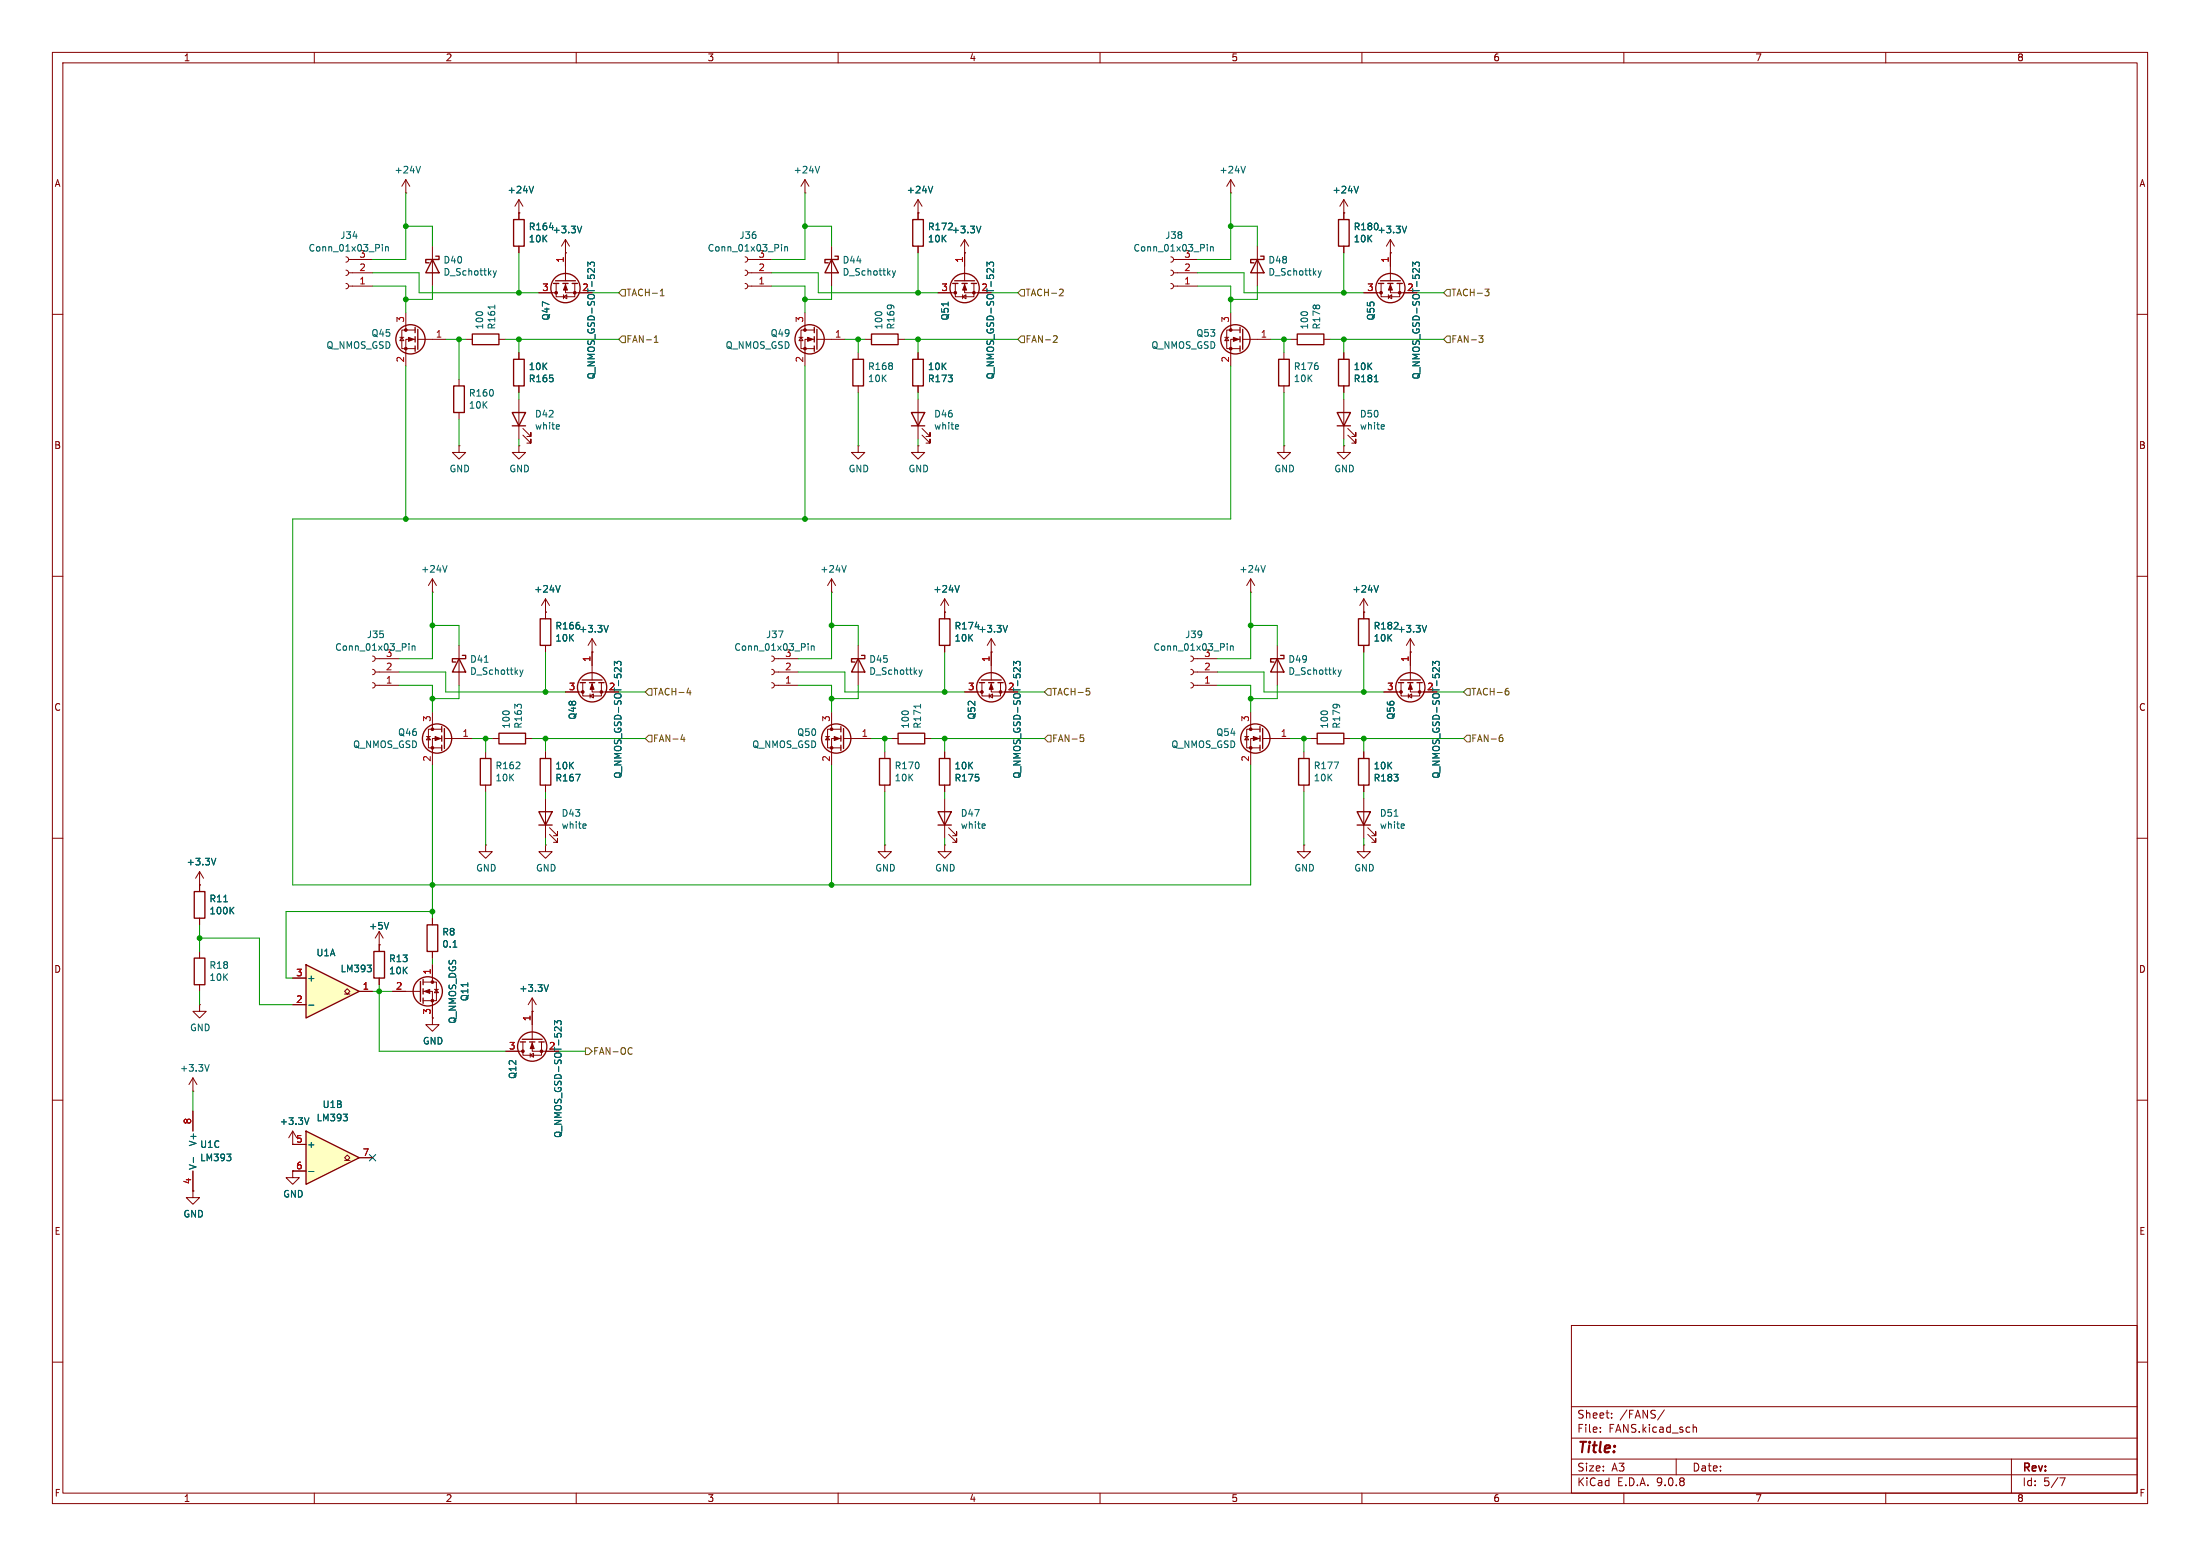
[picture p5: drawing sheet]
<svg xmlns="http://www.w3.org/2000/svg" width="420mm" height="297mm" viewBox="0 0 420 297" stroke-linecap="round" stroke-linejoin="round" font-family="sans-serif">
<g fill="none" stroke="#840000" stroke-width=".19">
<path d="M10 10h400v277h-400zM12 12h396v273h-396zM60 10v2M110 10v2M160 10v2M210 10v2M260 10v2M310 10v2M360 10v2M175.3 38.1v3.8M175.3 38.1l-.8 1.3M175.3 38.1l.7 1.3"/>
<path d="M256.5 38.1v3.8M256.5 38.1l-.7 1.3M256.5 38.1l.8 1.3M158.7 47v7.6M175.3 40.6h.1M175.3 47v1.3M179.1 55.9h3.3M182.4 54.1v2.5h3.5v-2.5M183.8 56.6l.6-.3v.7zM183.8 56.3v.7M184.1 54.1v1.8h5.1M184.1 48.3h.1"/>
<path d="M184.1 45.7v7.9M184.1 45.7l-.7 1.3M184.1 45.7l.8 1.3M256.5 40.6h.1M256.5 47v1.3M265.4 48.3h.1M265.4 45.7l-.7 1.3M265.4 45.7l.8 1.3M265.4 45.7v2.6M10 60h2M163.8 67.3v1.3M163.8 73.7v1.2"/>
<path d="M165.1 64.8h1.3M171.4 64.8h1.3M175.3 67.3v1.3M175.3 73.7v1.2M408 60h2M163.8 85.1v1.3h1.3l-1.3 1.2-1.2-1.2h1.2M163.8 85.1h.1M175.3 85.1v1.3h1.2l-1.2 1.2-1.3-1.2h1.3M175.3 85.1h.1M10 110h2M82.5 113h.1M82.5 110.5l-.7 1.3"/>
<path d="M82.5 110.5l.8 1.3M82.5 110.5v2.5M104.1 116.8h.1M104.1 114.3v3.8M104.1 114.3l-.7 1.3M104.1 114.3l.8 1.3M238.8 113h.1M238.8 110.5l-.8 1.3M238.8 110.5l.7 1.3M238.8 110.5v2.5M260.3 116.8h.1M260.3 114.3v3.8"/>
<path d="M260.3 114.3l-.7 1.3M260.3 114.3l.8 1.3M408 110h2M71.1 130.3l.4 .2 .1 .3-.1 .4-.4 .1M71.1 127.8l.4 .1 .1 .4-.1 .3-.4 .2M71.1 125.2l.4 .2 .1 .3-.1 .4-.4 .1M71.6 130.8h4.6M71.6 128.3h4.6M71.6 125.7h4.6M82.5 135.9v3.3M84.3 139.2h-2.5v3.5h2.5M87.6 123.2v7.6"/>
<path d="M104.1 123.2v1.3M113 124.5h.1M113 121.9l-.7 1.3M113 121.9l.8 1.3M113 121.9v2.6M147.3 130.3l.4 .2 .1 .3-.1 .4-.4 .1M147.3 127.8l.4 .1 .1 .4-.1 .3-.4 .2M147.3 125.2l.4 .2 .1 .3-.1 .4-.4 .1M147.8 130.8h4.6M147.8 128.3h4.6M147.8 125.7h4.6M158.7 135.9v3.3"/>
<path d="M160.5 139.2h-2.5v3.5h2.5M238.8 135.9v3.3M240.5 139.2h-2.5v3.5h2.5M243.8 123.2v7.6M260.3 123.2v1.3M264.2 132.1h3.3M267.5 130.3v2.5h3.5v-2.5M268.9 132.8l.6-.3v.7zM268.9 132.5v.7M269.2 130.3v1.8h5.1M269.2 124.5h.1M269.2 121.9v7.9"/>
<path d="M269.2 121.9l-.7 1.3M269.2 121.9l.8 1.3M10 160h2M81.4 140.6h.8M81.8 140.6l.4 .6h-.8zM84.3 141h-1.8v5.1M84.8 141h5.4M92.7 143.5v1.3M92.7 149.9v1.2M94 141h1.2M100.3 141h1.3M104.1 143.5v1.3"/>
<path d="M104.1 149.9v1.2M104.1 152.4v7.6M104.9 159.3l1.5 1.5v-.8v.8h-.7M104.9 158l1.5 1.5v-.7v.7h-.7M157.6 140.6h.8M158 140.6l.4 .6h-.8zM160.5 141h-1.8v5.1M161 141h5.4M237.6 140.6h.8M238 140.6l.4 .6h-.8zM240.5 141h-1.7v5.1M241 141h5.4"/>
<path d="M248.9 143.5v1.3M248.9 149.9v1.2M250.2 141h1.3M256.5 141h1.3M260.3 143.5v1.3M260.3 149.9v1.2M260.3 152.4v7.6M261.1 159.3l1.5 1.5v-.8v.8h-.7M261.1 158l1.5 1.5v-.7v.7h-.7M408 160h2M38.1 168.9h.1M38.1 166.4l-.8 1.2"/>
<path d="M38.1 166.4l.8 1.2M38.1 166.4v3.8M38.1 175.3v1.2M72.4 177.8v3.8M72.4 177.8l-.8 1.3M72.4 177.8l.8 1.3M248.9 161.3v1.3h1.3l-1.3 1.2-1.3-1.2h1.3M248.9 161.3h.1M260.3 161.3v1.3h1.3l-1.3 1.2-1.2-1.2h1.2M260.3 161.3h.1M38.1 191.8v1.2h1.3l-1.3 1.3-1.3-1.3h1.3M38.1 191.8h.1"/>
<path d="M72.4 180.3h.1M72.4 186.7v1.3M82.5 194.3v1.3h1.3l-1.3 1.3-1.2-1.3h1.2M82.5 194.3h.1M99.8 198.9v2.5h3.6v-2.5M101.6 198.9v1.8h5.1M101.6 193h.1M101.6 190.5v7.9M101.6 190.5l-.8 1.3M101.6 190.5l.8 1.3M10 210h2M36.8 208.3h.1"/>
<path d="M36.8 205.7v2.6M36.8 212.1v3.8M36.8 205.7l-.7 1.3M36.8 205.7l.8 1.3M96.5 200.7h3.3M101.2 201.4l.7-.4v.8zM101.2 201v.8M408 210h2M36.8 227.3v1.3h1.3l-1.3 1.3-1.2-1.3h1.2M36.8 227.3h.1M36.8 223.5v3.8M300 253h108v32h-108z"/>
<path d="M10 260h2M300 278.5h108M300 274.5h108M300 268.5h108M305.5 273.2v.2M305.5 272.5v.1M307.7 270.5v.2M307.7 269.8v.1M317.7 269.1l-1.3 1.9M320 278.5v3M323.2 271.9v1.5M323.2 272.5l.2-.1 .4 .1 .1 .9"/>
<path d="M384 278.5v6.5M408 260h2M60 285v2M110 285v2M160 285v2M210 285v2M260 285v2M300 281.5h108M310 285v2M360 285v2M393.2 282.1h1l-.6 1.5"/>
</g>
<g fill="none" stroke="#840000" stroke-width=".25">
<path d="M158.7 49.5l1.3 2.6h-2.5zM159.4 48.9h.6v.6h-2.5v.7h.6M174.2 41.9h2.1v5.1h-2.1zM181.9 54.1h1M182.2 53.6h3.9M183.6 54.1h1.1M185.4 54.1h1M255.5 41.9h2.1v5.1h-2.1zM162.8 68.6h2v5.1h-2zM166.4 63.8h5v2h-5zM174.2 68.6h2.1v5.1h-2.1zM103.1 118.1h2.1v5.1h-2.1z"/>
<path d="M259.3 118.1h2.1v5.1h-2.1zM84.3 138.7v1M84.8 139.1v3.8M87.6 125.7l1.3 2.6h-2.5zM88.3 125.1h.6v.6h-2.5v.7h.6M95.2 140h5.1v2h-5.1zM160.5 138.7v1M161 139.1v3.8M240.5 138.7v1M241 139.1v3.8M243.8 125.7l1.3 2.6h-2.5zM244.5 125.1h.6v.6h-2.5v.7h.6"/>
<path d="M251.5 140h5v2h-5zM267 130.3h1M267.3 129.8h3.8M268.7 130.3h1M270.5 130.3h1M84.3 140.5v1M84.3 142.2v1.1M91.7 144.8h2v5.1h-2zM102.9 154.9h2.5l-1.3 2.6zM102.9 157.5h2.5M103.1 144.8h2.1v5.1h-2.1zM160.5 140.5v1"/>
<path d="M160.5 142.2v1.1M240.5 140.5v1M240.5 142.2v1.1M247.9 144.8h2v5.1h-2zM259.1 154.9h2.5l-1.3 2.6zM259.1 157.5h2.5M259.3 144.8h2.1v5.1h-2.1zM37.1 170.2h2v5.1h-2zM71.4 181.6h2v5.1h-2zM99.3 198.9h1M99.7 198.4h3.8M101.1 198.9h1"/>
<path d="M102.9 198.9h1"/>
<circle cx="184.1" cy="55" r="2.79"/>
<circle cx="269.2" cy="131.2" r="2.79"/>
<circle cx="83.4" cy="141" r="2.79"/>
<circle cx="159.6" cy="141" r="2.79"/>
<circle cx="239.6" cy="141" r="2.79"/>
<circle cx="101.6" cy="199.8" r="2.79"/>
</g>
<g fill="none" stroke="#006464" stroke-width=".19">
<path d="M178.1 35.6l-.5 1.2M259.3 35.6l-.4 1.2M170.4 51.7l.3 .8M170.7 52.5l-.3 .4M171 51.7l-.3 .8M187.3 43.2l-.5 1.2M188.4 50.8v-.8l.5 .5 .1-.4h.6l.1 .2-.1 .5M189.7 51.2v.8l-.9-.8-.3 .2-.1 .4M268.5 43.2l-.4 1.2M85.4 107.9l-.5 1.3M106.9 111.8l-.4 1.2M116.1 119.4l-.4 1.2"/>
<path d="M241.6 107.9l-.5 1.3M263.1 111.8l-.4 1.2M272.3 119.4l-.4 1.2M78.1 122.9v.1M78.1 123.3v.8M78.7 123.3v.8M78.7 123.4l.2-.1h.3v.8M92.5 126.4h.7M99.2 127.9l.3 .8M99.5 128.7l-.3 .4M99.8 127.9l-.3 .8M154.3 122.9v.1"/>
<path d="M154.3 123.3v.8M154.9 123.4l.2-.1h.3v.8M154.9 123.3v.8M255.5 127.9l.3 .8M255.8 128.7l-.3 .4M256.1 127.9l-.3 .8M273.5 127v-.8l.5 .5 .1-.4h.6l.1 .2-.1 .5M274.8 127.4v.8l-.9-.8-.3 .2-.1 .4M109.9 147.8h.8l-.5 1.3M111.7 157.3l.2 .3-.6 .1M111.8 158l-.1 .1M254.7 145.5h.8l-.5 1.2"/>
<path d="M266.2 155.8h.7M267.9 157.3l.2 .3-.6 .1M268 158l-.1 .1M41.2 163.8l-.4 1.3M42.7 172.1h.7M44.1 173.7l.5 .7M44.6 173.2l-.7 .7M74.2 176.1l-.4 1.2M104.7 188l-.4 1.2M105.9 195.6v-.8l.4 .4 .2-.3h.5l.1 .2-.1 .5M107.1 196v.8l-.9-.8-.3 .1v.5M39.9 203.2l-.4 1.3"/>
<path d="M36.9 220.9v1M43.3 220.3h.8l-.4 .5M44 220.9v.5"/>
</g>
<g fill="#840000" stroke="#840000" stroke-width=".19">
<path d="M184.1 54.4l.4 1h-.7z"/>
<path d="M83.1 140.6l1 .4-1 .4z"/>
<path d="M159.3 140.6l1 .4-1 .4z"/>
<path d="M269.2 130.6l.4 1h-.7z"/>
<path d="M239.3 140.6l1 .4-1 .4z"/>
<path d="M101.6 199.1l.4 1.1h-.8z"/>
<circle cx="182.4" cy="55.9" r=".25"/>
<circle cx="185.9" cy="55.9" r=".25"/>
<circle cx="82.5" cy="139.2" r=".25"/>
<circle cx="82.5" cy="142.7" r=".25"/>
<circle cx="158.7" cy="139.2" r=".25"/>
<circle cx="158.7" cy="142.7" r=".25"/>
<circle cx="267.5" cy="132.1" r=".25"/>
<circle cx="271" cy="132.1" r=".25"/>
<circle cx="238.8" cy="139.2" r=".25"/>
<circle cx="238.8" cy="142.7" r=".25"/>
<circle cx="99.8" cy="200.7" r=".25"/>
<circle cx="103.4" cy="200.7" r=".25"/>
</g>
<path d="M58.4 184.2l10.2 5-10.2 5.1z" fill="#ffffc2"/>
<g fill="none" stroke="#840000" stroke-width=".25">
<path d="M82.5 49.5l1.3 2.6h-2.5zM83.2 48.9h.6v.6h-2.5v.7h.6M98 41.9h2.1v5.1h-2.1zM105.7 54.1h1M106 53.6h3.9M107.4 54.1h1.1M109.2 54.1h1M79.2 62.5v1M79.2 64.3v1M79.2 66v1.1M79.8 62.9v3.8M86.6 73.7h2v5h-2z"/>
<path d="M90.2 63.8h5v2h-5zM97.8 78.7h2.5l-1.2 2.6zM98 68.6h2.1v5.1h-2.1zM155.4 62.5v1M155.4 64.3v1M155.4 66v1.1M156 62.9v3.8M174 78.7h2.5l-1.2 2.6zM97.8 81.3h2.5M174 81.3h2.5M110.7 130.3h1.1M111.1 129.8h3.8"/>
<path d="M112.5 130.3h1M114.3 130.3h1M81.5 176.5h2.1v5.1h-2.1zM58.4 184.2l10.2 5-10.2 5.1zM80.3 187.3v3.8M80.8 186.9v1.1M80.8 188.7v1M80.8 190.5v1"/>
<circle cx="107.9" cy="55" r="2.79"/>
<circle cx="78.4" cy="64.8" r="2.79"/>
<circle cx="154.6" cy="64.8" r="2.79"/>
<circle cx="113" cy="131.2" r="2.79"/>
<circle cx="81.7" cy="189.2" r="2.79"/>
</g>
<g fill="none" stroke="#840000" stroke-width=".19">
<path d="M77.5 36.8h.1M77.5 34.3v2.5M77.5 34.3l-.8 1.3M77.5 34.3l.7 1.3M99.1 38.1v3.8M99.1 38.1l-.8 1.3M99.1 38.1l.7 1.3M153.7 36.8h.1M153.7 34.3v2.5M153.7 34.3l-.8 1.3M153.7 34.3l.7 1.3M66 54.1l.4 .2 .1 .3-.1 .4-.4 .1"/>
<path d="M66 51.6l.4 .1 .1 .4-.1 .3-.4 .2M66 49l.4 .2 .1 .3-.1 .4-.4 .1M66.5 54.6h4.6M66.5 52.1h4.6M66.5 49.5h4.6M77.5 59.7v3.3M82.5 47v7.6M99.1 40.6h.1M99.1 47v1.3M102.9 55.9h3.3M106.2 54.1v2.5h3.5v-2.5M107.6 56.6l.6-.3v.7z"/>
<path d="M107.6 56.3v.7M107.9 54.1v1.8h5.1M107.9 48.3h.1M107.9 45.7v7.9M107.9 45.7l-.7 1.3M107.9 45.7l.8 1.3M142.2 54.1l.4 .2 .1 .3-.1 .4-.4 .1M142.2 51.6l.4 .1 .1 .4-.1 .3-.4 .2M142.2 49l.4 .2 .1 .3-.1 .4-.4 .1M142.7 54.6h4.6M142.7 52.1h4.6M142.7 49.5h4.6"/>
<path d="M153.7 59.7v3.3M76.3 64.4h.8M76.7 64.4l.4 .6h-.8zM79.2 63h-2.5v3.5h2.5M79.2 64.8h-1.7v5.1M79.8 64.8h5.3M87.6 72.4v1.3M87.6 78.7v1.3M88.9 64.8h1.3M95.2 64.8h1.3M99.1 67.3v1.3M99.1 73.7v1.2"/>
<path d="M99.1 76.2v7.6M152.5 64.4h.8M152.9 64.4l.4 .6h-.8zM155.4 63h-2.5v3.5h2.5M155.4 64.8h-1.7v5.1M156 64.8h5.3M175.3 76.2v7.6M87.6 85.1v1.3h1.3l-1.3 1.2-1.2-1.2h1.2M87.6 85.1h.1M99.1 85.1v1.3h1.2l-1.2 1.2-1.3-1.2h1.3M99.1 85.1h.1M99.8 83.1l1.5 1.5v-.8v.8h-.7"/>
<path d="M99.8 81.8l1.5 1.5v-.7v.7h-.7M176 83.1l1.5 1.5v-.8v.8h-.7M176 81.8l1.5 1.5v-.7v.7h-.7M107.9 132.1h3.4M111.3 130.3v2.5h3.5v-2.5M112.6 132.8l.7-.3v.7zM112.6 132.5v.7M113 130.3v1.8h5.1M113 124.5v5.3M82.5 175.3v1.2M92.7 161.3v1.3h1.3l-1.3 1.2-1.3-1.2h1.3M92.7 161.3h.1"/>
<path d="M104.1 161.3v1.3h1.3l-1.3 1.2-1.2-1.2h1.2M104.1 161.3h.1M55.9 186.7h2.5M55.9 191.8h2.5M65.8 189.7h.5l-.5-.5 .5-.5 .5 .5-.5 .5h.5M68.6 189.2h2.5M74.9 189.2h5.4M80.8 187.5h2.5v3.5h-2.5M80.8 189.2h1.7v5.1M82.5 181.6v1.3M82.5 184.2v3.3M82.9 188.8h.8"/>
<path d="M83.3 188.8l.4 .7h-.8z"/>
</g>
<g fill="none" stroke="#006464" stroke-width=".19">
<path d="M80.3 31.7l-.5 1.3M101.9 35.6l-.5 1.2M156.5 31.7l-.5 1.3M73 46.7v.1M73 47.1v.8M73.6 47.2l.2-.1h.3v.8M73.6 47.1v.8M94.2 51.7l.3 .8M94.5 58.2v.7M94.5 52.5l-.3 .4M94.8 51.7l-.3 .8M111.1 43.2l-.5 1.2"/>
<path d="M112.2 50.8v-.8l.5 .5 .1-.4h.6l.1 .2-.1 .5M113.5 51.2v.8l-.9-.8-.3 .2-.1 .4M149.2 46.7v.1M149.2 47.1v.8M149.8 47.1v.8M149.8 47.2l.2-.1h.3v.8M106.6 81.1l.2 .3-.6 .1M106.7 81.8l-.1 .1M182.8 81.1l.2 .3-.6 .1M182.9 81.8l-.1 .1M117.3 127v-.8l.5 .5 .1-.4h.5l.2 .2-.2 .5M118.6 127.4v.8l-.9-.8-.3 .2-.1 .4"/>
<path d="M58.9 191.9h1M70.1 184.2h.8l-.4 .5M70.8 184.8v.6M86.5 180.8h.7"/>
</g>
<g fill="#840000" stroke="#840000" stroke-width=".19">
<path d="M154.2 64.4l1 .4-1 .4z"/>
<path d="M107.9 54.4l.4 1h-.7z"/>
<path d="M113 130.6l.4 1h-.8z"/>
<path d="M78 64.4l1 .4-1 .4z"/>
<path d="M81 189.2l1-.4v.8z"/>
<circle cx="153.7" cy="63" r=".25"/>
<circle cx="153.7" cy="66.5" r=".25"/>
<circle cx="106.2" cy="55.9" r=".25"/>
<circle cx="109.7" cy="55.9" r=".25"/>
<circle cx="111.3" cy="132.1" r=".25"/>
<circle cx="114.8" cy="132.1" r=".25"/>
<circle cx="77.5" cy="63" r=".25"/>
<circle cx="77.5" cy="66.5" r=".25"/>
<circle cx="82.5" cy="187.5" r=".25"/>
<circle cx="82.5" cy="191" r=".25"/>
</g>
<path d="M58.4 215.9l10.2 5.1-10.2 5.1z" fill="#ffffc2"/>
<g fill="none" stroke="#840000" stroke-width=".25">
<path d="M240 49.5l1.3 2.6h-2.5zM240.7 48.9h.6v.6h-2.5v.7h.6M263.1 54.1h1.1M263.5 53.6h3.8M264.9 54.1h1M266.7 54.1h1M236.7 62.5v1M236.7 64.3v1M236.7 66v1.1M237.2 62.9v3.8M244.1 68.6h2v5.1h-2zM247.6 63.8h5.1v2h-5.1z"/>
<path d="M255.3 78.7h2.5l-1.3 2.6zM255.5 68.6h2.1v5.1h-2.1zM255.3 81.3h2.5M179.3 118.1h2.1v5.1h-2.1zM163.8 125.7l1.3 2.6h-2.5zM164.5 125.1h.6v.6h-2.5v.7h.6M171.4 140h5.1v2h-5.1zM186.9 130.3h1.1M187.3 129.8h3.8M188.7 130.3h1M190.5 130.3h1M167.9 144.8h2v5.1h-2z"/>
<path d="M179.1 154.9h2.5l-1.3 2.6zM179.1 157.5h2.5M179.3 144.8h2.1v5.1h-2.1zM37.1 182.9h2v5.1h-2zM58.4 215.9l10.2 5.1-10.2 5.1z"/>
<circle cx="265.4" cy="55" r="2.79"/>
<circle cx="235.8" cy="64.8" r="2.79"/>
<circle cx="189.2" cy="131.2" r="2.79"/>
</g>
<g fill="none" stroke="#840000" stroke-width=".19">
<path d="M234.9 36.8h.1M234.9 34.3v2.5M234.9 34.3l-.7 1.3M234.9 34.3l.8 1.3M99.1 40.6h.1M99.1 40.6v1.3M99.1 47v1.3M102.9 55.9h2.5M107.9 48.3h.1M107.9 48.3v2.5M110.5 55.9h2.5M175.3 40.6h.1"/>
<path d="M175.3 40.6v1.3M175.3 47v1.3M179.1 55.9h2.5M184.1 48.3h.1M184.1 48.3v2.5M186.7 55.9h2.5M223.5 54.1l.4 .2 .1 .3-.1 .4-.4 .1M223.5 51.6l.4 .1 .1 .4-.1 .3-.4 .2M223.5 49l.4 .2 .1 .3-.1 .4-.4 .1M224 54.6h4.6M224 52.1h4.6M224 49.5h4.6"/>
<path d="M234.9 59.7v3.3M240 47v7.6M256.5 40.6h.1M256.5 40.6v1.3M256.5 47v1.3M260.3 55.9h3.4M263.7 54.1v2.5h3.5v-2.5M265 56.6l.7-.3v.7zM265 56.3v.7M265.4 54.1v1.8h5.1M265.4 48.3h.1M265.4 48.3v5.3"/>
<path d="M99.1 67.3v1.3M99.1 73.7v1.2M175.3 67.3v1.3M175.3 73.7v1.2M233.8 64.4h.8M234.2 64.4l.4 .6h-.8zM236.7 63h-2.5v3.5h2.5M236.7 64.8h-1.8v5.1M237.2 64.8h5.4M245.1 67.3v1.3M245.1 73.7v1.2M246.4 64.8h1.2"/>
<path d="M252.7 64.8h1.3M256.5 67.3v1.3M256.5 73.7v1.2M256.5 76.2v7.6M245.1 85.1v1.3h1.3l-1.3 1.2-1.3-1.2h1.3M245.1 85.1h.1M256.5 85.1v1.3h1.3l-1.3 1.2-1.2-1.2h1.2M256.5 85.1h.1M257.3 83.1l1.5 1.5v-.8v.8h-.7M257.3 81.8l1.5 1.5v-.7v.7h-.7M104.1 116.8h.1M104.1 116.8v1.3"/>
<path d="M158.7 113h.1M158.7 110.5l-.7 1.3M158.7 110.5l.8 1.3M158.7 110.5v2.5M180.3 116.8h.1M180.3 114.3v3.8M180.3 114.3l-.7 1.3M180.3 114.3l.8 1.3M260.3 116.8h.1M260.3 116.8v1.3M104.1 123.2v1.3M107.9 132.1h2.6"/>
<path d="M113 124.5h.1M113 124.5v2.5M115.6 132.1h2.5M163.8 123.2v7.6M180.3 123.2v1.3M184.1 132.1h3.4M187.5 130.3v2.5h3.5v-2.5M188.8 132.8l.7-.3v.7zM188.8 132.5v.7M189.2 124.5h.1M189.2 130.3v1.8h5.1M189.2 121.9l-.7 1.3"/>
<path d="M189.2 121.9l.8 1.3M189.2 121.9v7.9M227.3 130.3l.4 .2 .1 .3-.1 .4-.4 .1M227.3 127.8l.4 .1 .1 .4-.1 .3-.4 .2M227.3 125.2l.4 .2 .1 .3-.1 .4-.4 .1M227.8 130.8h4.6M227.8 128.3h4.6M227.8 125.7h4.6M260.3 123.2v1.3M264.2 132.1h2.5M269.2 124.5h.1M269.2 124.5v2.5"/>
<path d="M271.8 132.1h2.5M104.1 143.5v1.3M104.1 149.9v1.2M168.9 143.5v1.3M168.9 149.9v1.2M170.2 141h1.2M176.5 141h1.3M180.3 143.5v1.3M180.3 149.9v1.2M180.3 152.4v7.6M181.1 159.3l1.5 1.5v-.8v.8h-.7M181.1 158l1.5 1.5v-.7v.7h-.7"/>
<path d="M260.3 143.5v1.3M260.3 149.9v1.2M38.1 168.9h.1M38.1 168.9v1.3M38.1 175.3v1.2M82.5 175.3v1.2M168.9 161.3v1.3h1.3l-1.3 1.2-1.3-1.2h1.3M168.9 161.3h.1M180.3 161.3v1.3h1.3l-1.3 1.2-1.2-1.2h1.2M180.3 161.3h.1M38.1 181.6v1.3M38.1 188v1.2"/>
<path d="M55.9 186.7h2.5M55.9 191.8h2.5M68.6 189.2h2.5M72.4 180.3h.1M72.4 180.3v1.3M72.4 186.7v1.3M74.9 189.2h2.6M82.5 194.3h.1M82.5 181.6v1.3M82.5 184.2v2.5M82.5 191.8v2.5M101.6 193h.1"/>
<path d="M101.6 193v2.6M36.8 212.1v3.8M55.9 218.4h.1M55.9 218.4h2.5M55.9 215.9l-.8 1.3M55.9 215.9l.7 1.3M55.9 215.9v2.5M96.5 200.7h2.6M104.1 200.7h2.6M36.8 227.3h.1M36.8 223.5v3.8M55.9 223.5v1.3h1.2l-1.2 1.3-1.3-1.3h1.3"/>
<path d="M55.9 223.5h.1M55.9 223.5h2.5M65.8 221.5h.5l-.5-.5 .5-.5 .5 .5-.5 .5h.5M68.6 221h2.5"/>
</g>
<g fill="none" stroke="#006464" stroke-width=".19">
<path d="M101.9 35.6l-.5 1.2M178.1 35.6l-.5 1.2M237.7 31.7l-.4 1.3M259.3 35.6l-.4 1.2M111.1 43.2l-.5 1.2M112.2 50.8v-.8l.5 .5 .1-.4h.6l.1 .2-.1 .5M113.5 51.2v.8l-.9-.8-.3 .2-.1 .4M187.3 43.2l-.5 1.2M188.4 50.8v-.8l.5 .5 .1-.4h.6l.1 .2-.1 .5M189.7 51.2v.8l-.9-.8-.3 .2-.1 .4M230.5 46.7v.1M230.5 47.1v.8"/>
<path d="M231.1 47.1v.8M231.1 47.2l.2-.1h.3v.8M251.6 51.7l.3 .8M251.9 52.5l-.3 .4M252.2 51.7l-.3 .8M268.5 43.2l-.4 1.2M269.7 50.8v-.8l.5 .5 .1-.4h.5l.2 .2-.2 .5M271 51.2v.8l-.9-.8-.3 .2-.1 .4M262.4 72.9h.7M264.1 81.1l.2 .3-.6 .1M264.2 81.8l-.1 .1M106.9 111.8l-.4 1.2"/>
<path d="M116.1 119.4l-.4 1.2M161.5 107.9l-.4 1.3M183.1 111.8l-.4 1.2M192.3 119.4l-.4 1.2M263.1 111.8l-.4 1.2M272.3 119.4l-.4 1.2M117.3 127v-.8l.5 .5 .1-.4h.5l.2 .2-.2 .5M118.6 127.4v.8l-.9-.8-.3 .2-.1 .4M175.4 127.9l.3 .8M175.7 134.4v.7M175.7 128.7l-.3 .4M176 127.9l-.3 .8"/>
<path d="M193.5 127v-.8l.5 .5 .1-.4h.5l.2 .2-.2 .5M194.8 127.4v.8l-.9-.8-.3 .2-.1 .4M234.3 122.9v.1M234.3 123.3v.8M234.9 123.3v.8M234.9 123.4l.2-.1h.3v.8M273.5 127v-.8l.5 .5 .1-.4h.6l.1 .2-.1 .5M274.8 127.4v.8l-.9-.8-.3 .2-.1 .4M109.9 147.8h.8l-.5 1.3M187.9 157.3l.2 .3-.6 .1M188 158l-.1 .1M41.2 163.8l-.4 1.3"/>
<path d="M42.7 172.1h.7M44.1 173.7l.5 .7M44.6 173.2l-.7 .7M74.2 176.1l-.4 1.2M58.9 191.9h1M70.1 184.2h.8l-.4 .5M70.8 184.8v.6M86.5 180.8h.7M104.7 188l-.4 1.2M105.9 195.6v-.8l.4 .4 .2-.3h.5l.1 .2-.1 .5M107.1 196v.8l-.9-.8-.3 .1v.5M59 213.4l-.4 1.2"/>
<path d="M65.5 212.7h.8l-.4 .5M66.3 213.3v.5M36.9 220.9v1M43.3 220.3h.8l-.4 .5M44 220.9v.5M58.9 223.6h1"/>
</g>
<g fill="#840000" stroke="#840000" stroke-width=".19">
<path d="M265.4 54.4l.4 1h-.8z"/>
<path d="M235.5 64.4l1 .4-1 .4z"/>
<path d="M189.2 130.6l.4 1h-.8z"/>
<circle cx="263.7" cy="55.9" r=".25"/>
<circle cx="267.2" cy="55.9" r=".25"/>
<circle cx="234.9" cy="63" r=".25"/>
<circle cx="234.9" cy="66.5" r=".25"/>
<circle cx="187.5" cy="132.1" r=".25"/>
<circle cx="191" cy="132.1" r=".25"/>
</g>
<g fill="none" stroke="#725600" stroke-width=".19">
<path d="M118.7 55.2h.7v1.3h-.7l-.6-.6zM126.1 56.5h.7M126.1 55.6l.3-.4v1.3M194.9 55.2h.7v1.3h-.7l-.6-.6zM202.4 55.2l.5 .1 .1 .3-.8 .9h.8M276.2 55.2h.7v1.3h-.7l-.6-.6zM283.5 55.2h.8l-.5 .5 .4 .1 .1 .4-.3 .3h-.3M118.1 64.8l.6-.7h.7v1.3h-.7zM124.9 65.3h.7M124.9 64.4l.4-.3v1.2M194.9 64.1h.7v1.3h-.7l-.6-.6zM201.3 64.1h.4l.1 .3-.8 .9h.8"/>
<path d="M276.2 64.1h.7v1.3h-.7l-.6-.6zM282.3 64.1h.8l-.4 .5 .3 .1 .1 .4-.2 .2h-.4M123.8 131.4h.7v1.3h-.7l-.6-.6zM131.1 132.2h.8M131.7 131.8v.9M200 131.4h.7v1.3h-.7l-.6-.6zM207.4 131.4h.6M207.5 131.9h.3l.3 .2-.2 .5-.4 .1M280 131.4h.7v1.3h-.7l-.6-.6zM287.6 131.9h.2l.3 .2-.1 .4-.4 .2M287.7 131.4h.2M123.8 140.3h.7v1.3h-.7l-.6-.6z"/>
<path d="M130.3 140.2l-.3 .9h.8M130.6 140.7v.8M200 140.3h.7v1.3h-.7l-.6-.6zM206.2 140.3h.6M206.4 140.8h.3l.2 .2-.1 .4-.4 .1M280 140.3h.7v1.3h-.7l-.6-.6zM286.3 140.8h.4l.2 .2-.1 .5h-.5M286.8 140.3l-.4 .1M120.4 200l.3 .1M111.8 200h.6l.6 .7-.6 .6h-.6zM120.7 201.1l-.3 .1"/>
</g>
<g fill="none" stroke="#009600" stroke-width=".19">
<path d="M77.5 36.8v12.7h-6.4M153.7 36.8v12.7h-6.4M234.9 36.8v12.7h-6.3M71.1 52.1h8.9v3.8h22.9M71.1 54.6h6.4v5.1M77.5 43.2h5v3.8M82.5 54.6v2.6h-5M99.1 48.3v7.6M113 55.9h5.1M147.3 52.1h8.9v3.8h22.9M147.3 54.6h6.4v5.1M153.7 43.2h5v3.8"/>
<path d="M158.7 54.6v2.6h-5M175.3 48.3v7.6M189.2 55.9h5.1M228.6 52.1h8.9v3.8h22.8M228.6 54.6h6.3v5.1M234.9 43.2h5.1v3.8M240 54.6v2.6h-5.1M256.5 48.3v7.6M270.5 55.9h5.1M77.5 69.9v29.2M85.1 64.8h3.8M87.6 64.8v7.6"/>
<path d="M96.5 64.8h21.6M99.1 64.8v2.5M99.1 74.9v1.3M153.7 69.9v29.2M161.3 64.8h3.8M163.8 64.8v2.5M163.8 74.9v10.2M172.7 64.8h21.6M175.3 64.8v2.5M175.3 74.9v1.3M234.9 69.9v29.2h-179v69.8h182.9v-22.8M242.6 64.8h3.8"/>
<path d="M245.1 64.8v2.5M245.1 74.9v10.2M254 64.8h21.6M256.5 64.8v2.5M256.5 74.9v1.3M87.6 80v5.1M99.1 83.8v1.3M175.3 83.8v1.3M256.5 83.8v1.3M82.5 113v12.7h-6.3M82.5 119.4h5.1v3.8M158.7 113v12.7h-6.3"/>
<path d="M158.7 119.4h5.1v3.8M238.8 113v12.7h-6.4M238.8 119.4h5v3.8M76.2 128.3h8.9v3.8h22.8M76.2 130.8h6.3v5.1M87.6 130.8v2.6h-5.1M104.1 124.5v7.6M118.1 132.1h5.1M152.4 128.3h8.9v3.8h22.8M152.4 130.8h6.3v5.1M163.8 130.8v2.6h-5.1M180.3 124.5v7.6"/>
<path d="M194.3 132.1h5.1M232.4 128.3h8.9v3.8h22.9M232.4 130.8h6.4v5.1M243.8 130.8v2.6h-5M260.3 124.5v7.6M274.3 132.1h5.1M82.5 146.1v29.2M90.2 141h3.8M92.7 141v2.5M92.7 151.1v10.2M101.6 141h21.6M104.1 141v2.5"/>
<path d="M104.1 151.1v1.3M158.7 146.1v22.8M166.4 141h3.8M168.9 141v2.5M168.9 151.1v10.2M177.8 141h21.6M180.3 141v2.5M180.3 151.1v1.3M246.4 141h3.8M248.9 141v2.5M248.9 151.1v10.2M257.8 141h21.6"/>
<path d="M260.3 141v2.5M260.3 151.1v1.3M38.1 179.1h11.4v12.7h6.4M38.1 176.5v5.1M82.5 174h-27.9v12.7h1.3M104.1 160v1.3M180.3 160v1.3M260.3 160v1.3M38.1 189.2v2.6M71.1 189.2h3.8M72.4 188v12.7h24.1M82.5 182.9v1.3"/>
<path d="M36.8 208.3v3.8M106.7 200.7h5.1"/>
</g>
<path d="M70.5 220.4l1.2 1.2M71.7 220.4l-1.2 1.2" fill="none" stroke="#000084" stroke-width=".19"/>
<g fill="#009600" stroke="#009600" stroke-width=".19">
<circle cx="180.3" cy="132.1" r=".46"/>
<circle cx="180.3" cy="141" r=".46"/>
<circle cx="168.9" cy="141" r=".46"/>
<circle cx="245.1" cy="64.8" r=".46"/>
<circle cx="256.5" cy="64.8" r=".46"/>
<circle cx="256.5" cy="55.9" r=".46"/>
<circle cx="234.9" cy="57.2" r=".46"/>
<circle cx="234.9" cy="43.2" r=".46"/>
<circle cx="248.9" cy="141" r=".46"/>
<circle cx="260.3" cy="141" r=".46"/>
<circle cx="260.3" cy="132.1" r=".46"/>
<circle cx="238.8" cy="119.4" r=".46"/>
<circle cx="238.8" cy="133.4" r=".46"/>
<circle cx="153.7" cy="57.2" r=".46"/>
<circle cx="175.3" cy="55.9" r=".46"/>
<circle cx="175.3" cy="64.8" r=".46"/>
<circle cx="153.7" cy="43.2" r=".46"/>
<circle cx="163.8" cy="64.8" r=".46"/>
<circle cx="77.5" cy="99.1" r=".46"/>
<circle cx="82.5" cy="119.4" r=".46"/>
<circle cx="87.6" cy="64.8" r=".46"/>
<circle cx="104.1" cy="132.1" r=".46"/>
<circle cx="104.1" cy="141" r=".46"/>
<circle cx="92.7" cy="141" r=".46"/>
<circle cx="82.5" cy="133.4" r=".46"/>
<circle cx="158.7" cy="133.4" r=".46"/>
<circle cx="158.7" cy="168.9" r=".46"/>
<circle cx="158.7" cy="119.4" r=".46"/>
<circle cx="153.7" cy="99.1" r=".46"/>
<circle cx="77.5" cy="57.2" r=".46"/>
<circle cx="77.5" cy="43.2" r=".46"/>
<circle cx="99.1" cy="64.8" r=".46"/>
<circle cx="82.5" cy="174" r=".46"/>
<circle cx="82.5" cy="168.9" r=".46"/>
<circle cx="72.4" cy="189.2" r=".46"/>
<circle cx="38.1" cy="179.1" r=".46"/>
<circle cx="99.1" cy="55.9" r=".46"/>
</g>
<text font-size="2.8" fill="#840000" x="301" y="277.9">Title:</text>
<g font-size="2.1" fill="#840000">
<text x="301" y="273.7">File:</text>
<text x="301" y="271">Sheet:</text>
<text x="307.1" y="273.7">FANS.kicad_sch</text>
<text x="309.2" y="271">/FANS/</text>
<text x="301" y="281.1">Size:</text>
<text x="307.6" y="281.1">A3</text>
<text x="323" y="281.1">Date:</text>
<text x="386" y="281.3">Rev:</text>
<text x="301" y="283.9">KiCad</text>
<text x="308.7" y="283.9">E.D.A.</text>
<text x="316.3" y="283.9">9.0.8</text>
<text x="386" y="283.9">Id:</text>
<text x="390.1" y="283.9">5/7</text>
</g>
<g font-size="1.8" fill="#840000">
<text x="35" y="11.9">1</text>
<text x="85" y="11.9">2</text>
<text x="135" y="11.9">3</text>
<text x="185" y="11.9">4</text>
<text x="235" y="11.9">5</text>
<text x="285" y="11.9">6</text>
<text x="335" y="11.9">7</text>
<text x="385" y="11.9">8</text>
<text x="10.3" y="35.9">A</text>
<text x="408.3" y="35.9">A</text>
<text x="10.3" y="85.9">B</text>
<text x="408.2" y="85.9">B</text>
<text x="10.3" y="135.9">C</text>
<text x="408.2" y="135.9">C</text>
<text x="10.3" y="185.9">D</text>
<text x="408.2" y="185.9">D</text>
<text x="10.3" y="235.9">E</text>
<text x="408.3" y="235.9">E</text>
<text x="10.3" y="285.9">F</text>
<text x="35" y="286.9">1</text>
<text x="85" y="286.9">2</text>
<text x="135" y="286.9">3</text>
<text x="185" y="286.9">4</text>
<text x="235" y="286.9">5</text>
<text x="285" y="286.9">6</text>
<text x="335" y="286.9">7</text>
<text x="385" y="286.9">8</text>
<text x="408.3" y="285.9">F</text>
</g>
<g font-size="1.8" fill="#006464">
<text x="75.2" y="33.3">+24V</text>
<text x="151.4" y="33.3">+24V</text>
<text x="232.7" y="33.3">+24V</text>
<text x="96.8" y="37.1">+24V</text>
<text x="173" y="37.1">+24V</text>
<text x="254.3" y="37.1">+24V</text>
<text x="64.9" y="45.8">J34</text>
<text x="100.8" y="44.1">R164</text>
<text x="100.8" y="46.5">10K</text>
<text x="105.4" y="44.7">+3.3V</text>
<text x="141.1" y="45.8">J36</text>
<text x="177" y="44.1">R172</text>
<text x="177" y="46.5">10K</text>
<text x="181.6" y="44.7">+3.3V</text>
<text x="222.4" y="45.8">J38</text>
<text x="258.3" y="44.1">R180</text>
<text x="258.3" y="46.5">10K</text>
<text x="262.9" y="44.7">+3.3V</text>
<text x="58.8" y="48.2">Conn_01x03_Pin</text>
<text x="68.5" y="49.3">3</text>
<text x="84.6" y="50.5">D40</text>
<text x="84.6" y="52.8">D_Schottky</text>
<text x="135" y="48.2">Conn_01x03_Pin</text>
<text x="144.7" y="49.3">3</text>
<text x="160.8" y="50.5">D44</text>
<text x="160.8" y="52.8">D_Schottky</text>
<text x="216.3" y="48.2">Conn_01x03_Pin</text>
<text x="226" y="49.3">3</text>
<text x="242" y="50.5">D48</text>
<text x="242" y="52.8">D_Schottky</text>
<text x="70.8" y="64.5">Q45</text>
<text x="92.4" y="63" transform="rotate(-90 92.4 63)">100</text>
<text x="94.7" y="63" transform="rotate(-90 94.7 63)">R161</text>
<text x="105.1" y="61.3" transform="rotate(-90 105.1 61.3)">Q47</text>
<text x="147" y="64.5">Q49</text>
<text x="168.6" y="63" transform="rotate(-90 168.6 63)">100</text>
<text x="170.9" y="63" transform="rotate(-90 170.9 63)">R169</text>
<text x="181.3" y="61.3" transform="rotate(-90 181.3 61.3)">Q51</text>
<text x="228.3" y="64.5">Q53</text>
<text x="249.9" y="63" transform="rotate(-90 249.9 63)">100</text>
<text x="252.2" y="63" transform="rotate(-90 252.2 63)">R178</text>
<text x="262.6" y="61.3" transform="rotate(-90 262.6 61.3)">Q55</text>
<text x="62.2" y="66.8">Q_NMOS_GSD</text>
<text x="100.8" y="70.8">10K</text>
<text x="138.4" y="66.8">Q_NMOS_GSD</text>
<text x="165.6" y="70.8">R168</text>
<text x="177" y="70.8">10K</text>
<text x="219.7" y="66.8">Q_NMOS_GSD</text>
<text x="246.9" y="70.8">R176</text>
<text x="258.3" y="70.8">10K</text>
<text x="89.4" y="75.9">R160</text>
<text x="100.8" y="73.2">R165</text>
<text x="113.8" y="72.5" transform="rotate(-90 113.8 72.5)">Q_NMOS_GSD-SOT-523</text>
<text x="165.6" y="73.1">10K</text>
<text x="177" y="73.2">R173</text>
<text x="190" y="72.5" transform="rotate(-90 190 72.5)">Q_NMOS_GSD-SOT-523</text>
<text x="246.9" y="73.1">10K</text>
<text x="258.3" y="73.2">R181</text>
<text x="271.2" y="72.5" transform="rotate(-90 271.2 72.5)">Q_NMOS_GSD-SOT-523</text>
<text x="89.4" y="78.2">10K</text>
<text x="102" y="79.9">D42</text>
<text x="102" y="82.2">white</text>
<text x="178.2" y="79.9">D46</text>
<text x="178.2" y="82.2">white</text>
<text x="259.5" y="79.9">D50</text>
<text x="259.5" y="82.2">white</text>
<text x="85.7" y="90.3">GND</text>
<text x="97.2" y="90.3">GND</text>
<text x="161.9" y="90.3">GND</text>
<text x="173.4" y="90.3">GND</text>
<text x="243.2" y="90.3">GND</text>
<text x="254.6" y="90.3">GND</text>
<text x="80.3" y="109.5">+24V</text>
<text x="101.9" y="113.3">+24V</text>
<text x="156.5" y="109.5">+24V</text>
<text x="178.1" y="113.3">+24V</text>
<text x="236.5" y="109.5">+24V</text>
<text x="258.1" y="113.3">+24V</text>
<text x="63.9" y="124.4">Conn_01x03_Pin</text>
<text x="70" y="122">J35</text>
<text x="73.6" y="125.5">3</text>
<text x="105.9" y="120.3">R166</text>
<text x="105.9" y="122.7">10K</text>
<text x="110.5" y="120.9">+3.3V</text>
<text x="140.1" y="124.4">Conn_01x03_Pin</text>
<text x="146.2" y="122">J37</text>
<text x="149.8" y="125.5">3</text>
<text x="182.1" y="120.3">R174</text>
<text x="182.1" y="122.7">10K</text>
<text x="186.7" y="120.9">+3.3V</text>
<text x="220.1" y="124.4">Conn_01x03_Pin</text>
<text x="226.2" y="122">J39</text>
<text x="229.8" y="125.5">3</text>
<text x="262.1" y="120.3">R182</text>
<text x="262.1" y="122.7">10K</text>
<text x="266.7" y="120.9">+3.3V</text>
<text x="89.6" y="126.7">D41</text>
<text x="89.6" y="129">D_Schottky</text>
<text x="165.8" y="126.7">D45</text>
<text x="165.8" y="129">D_Schottky</text>
<text x="245.9" y="126.7">D49</text>
<text x="245.9" y="129">D_Schottky</text>
<text x="110.2" y="137.5" transform="rotate(-90 110.2 137.5)">Q48</text>
<text x="186.4" y="137.5" transform="rotate(-90 186.4 137.5)">Q52</text>
<text x="266.4" y="137.5" transform="rotate(-90 266.4 137.5)">Q56</text>
<text x="67.3" y="143">Q_NMOS_GSD</text>
<text x="75.9" y="140.7">Q46</text>
<text x="97.5" y="139.2" transform="rotate(-90 97.5 139.2)">100</text>
<text x="99.8" y="139.2" transform="rotate(-90 99.8 139.2)">R163</text>
<text x="143.5" y="143">Q_NMOS_GSD</text>
<text x="152.1" y="140.7">Q50</text>
<text x="173.7" y="139.2" transform="rotate(-90 173.7 139.2)">100</text>
<text x="176" y="139.2" transform="rotate(-90 176 139.2)">R171</text>
<text x="223.5" y="143">Q_NMOS_GSD</text>
<text x="232.1" y="140.7">Q54</text>
<text x="253.7" y="139.2" transform="rotate(-90 253.7 139.2)">100</text>
<text x="256" y="139.2" transform="rotate(-90 256 139.2)">R179</text>
<text x="94.5" y="147">R162</text>
<text x="94.5" y="149.3">10K</text>
<text x="105.9" y="149.4">R167</text>
<text x="105.9" y="147">10K</text>
<text x="118.8" y="148.7" transform="rotate(-90 118.8 148.7)">Q_NMOS_GSD-SOT-523</text>
<text x="170.7" y="147">R170</text>
<text x="170.7" y="149.3">10K</text>
<text x="182.1" y="149.4">R175</text>
<text x="182.1" y="147">10K</text>
<text x="195" y="148.7" transform="rotate(-90 195 148.7)">Q_NMOS_GSD-SOT-523</text>
<text x="250.7" y="147">R177</text>
<text x="250.7" y="149.3">10K</text>
<text x="262.1" y="149.4">R183</text>
<text x="262.1" y="147">10K</text>
<text x="275.1" y="148.7" transform="rotate(-90 275.1 148.7)">Q_NMOS_GSD-SOT-523</text>
<text x="107.1" y="156.1">D43</text>
<text x="107.1" y="158.4">white</text>
<text x="183.3" y="156.1">D47</text>
<text x="183.3" y="158.4">white</text>
<text x="263.3" y="156.1">D51</text>
<text x="263.3" y="158.4">white</text>
<text x="35.5" y="165.4">+3.3V</text>
<text x="90.8" y="166.5">GND</text>
<text x="102.2" y="166.5">GND</text>
<text x="167" y="166.5">GND</text>
<text x="178.4" y="166.5">GND</text>
<text x="247" y="166.5">GND</text>
<text x="258.4" y="166.5">GND</text>
<text x="39.9" y="172.4">R11</text>
<text x="39.9" y="174.7">100K</text>
<text x="70.4" y="177.6">+5V</text>
<text x="84.3" y="178.8">R8</text>
<text x="39.9" y="185.1">R18</text>
<text x="60.3" y="182.7">U1A</text>
<text x="64.9" y="185.8">LM393</text>
<text x="74.2" y="183.8">R13</text>
<text x="84.3" y="181.1">0.1</text>
<text x="39.9" y="187.4">10K</text>
<text x="58.5" y="187.6">+</text>
<text x="74.2" y="186.2">10K</text>
<text x="89.6" y="191.2" transform="rotate(-90 89.6 191.2)">Q11</text>
<text x="99" y="189.5">+3.3V</text>
<text x="36.2" y="197">GND</text>
<text x="87.3" y="195.5" transform="rotate(-90 87.3 195.5)">Q_NMOS_DGS</text>
<text x="80.6" y="199.6">GND</text>
<text x="34.3" y="204.7">+3.3V</text>
<text x="98.8" y="206" transform="rotate(-90 98.8 206)">Q12</text>
<text x="53.3" y="214.9">+3.3V</text>
<text x="60.3" y="214.2">LM393</text>
<text x="61.5" y="211.7">U1B</text>
<text x="37.7" y="218.9" transform="rotate(-90 37.7 218.9)">V+</text>
<text x="38.1" y="219.3">U1C</text>
<text x="38.1" y="221.8">LM393</text>
<text x="58.5" y="219.3">+</text>
<text x="107.4" y="217.3" transform="rotate(-90 107.4 217.3)">Q_NMOS_GSD-SOT-523</text>
<text x="37.7" y="223.4" transform="rotate(-90 37.7 223.4)">V-</text>
<text x="34.9" y="232.6">GND</text>
<text x="54" y="228.8">GND</text>
</g>
<g font-size="1.8" fill="#a90000">
<text x="68.5" y="51.8">2</text>
<text x="107.7" y="50.2" transform="rotate(-90 107.7 50.2)">1</text>
<text x="144.7" y="51.8">2</text>
<text x="183.9" y="50.2" transform="rotate(-90 183.9 50.2)">1</text>
<text x="226" y="51.8">2</text>
<text x="265.2" y="50.2" transform="rotate(-90 265.2 50.2)">1</text>
<text x="68.5" y="54.4">1</text>
<text x="103.4" y="55.6">3</text>
<text x="111.1" y="55.6">2</text>
<text x="144.7" y="54.4">1</text>
<text x="179.6" y="55.6">3</text>
<text x="187.3" y="55.6">2</text>
<text x="226" y="54.4">1</text>
<text x="260.9" y="55.6">3</text>
<text x="268.5" y="55.6">2</text>
<text x="77.2" y="61.7" transform="rotate(-90 77.2 61.7)">3</text>
<text x="83.1" y="64.5">1</text>
<text x="153.4" y="61.7" transform="rotate(-90 153.4 61.7)">3</text>
<text x="159.3" y="64.5">1</text>
<text x="234.7" y="61.7" transform="rotate(-90 234.7 61.7)">3</text>
<text x="240.6" y="64.5">1</text>
<text x="77.2" y="69.3" transform="rotate(-90 77.2 69.3)">2</text>
<text x="153.4" y="69.3" transform="rotate(-90 153.4 69.3)">2</text>
<text x="234.7" y="69.3" transform="rotate(-90 234.7 69.3)">2</text>
<text x="73.6" y="130.6">1</text>
<text x="73.6" y="128">2</text>
<text x="108.5" y="131.8">3</text>
<text x="112.8" y="126.4" transform="rotate(-90 112.8 126.4)">1</text>
<text x="116.1" y="131.8">2</text>
<text x="149.8" y="130.6">1</text>
<text x="149.8" y="128">2</text>
<text x="184.7" y="131.8">3</text>
<text x="189" y="126.4" transform="rotate(-90 189 126.4)">1</text>
<text x="192.3" y="131.8">2</text>
<text x="229.8" y="130.6">1</text>
<text x="229.8" y="128">2</text>
<text x="264.7" y="131.8">3</text>
<text x="269" y="126.4" transform="rotate(-90 269 126.4)">1</text>
<text x="272.3" y="131.8">2</text>
<text x="82.3" y="137.9" transform="rotate(-90 82.3 137.9)">3</text>
<text x="158.5" y="137.9" transform="rotate(-90 158.5 137.9)">3</text>
<text x="238.5" y="137.9" transform="rotate(-90 238.5 137.9)">3</text>
<text x="88.2" y="140.7">1</text>
<text x="164.4" y="140.7">1</text>
<text x="244.4" y="140.7">1</text>
<text x="82.3" y="145.5" transform="rotate(-90 82.3 145.5)">2</text>
<text x="158.5" y="145.5" transform="rotate(-90 158.5 145.5)">2</text>
<text x="238.5" y="145.5" transform="rotate(-90 238.5 145.5)">2</text>
<text x="56.4" y="186.4">3</text>
<text x="56.4" y="191.5">2</text>
<text x="69.1" y="189">1</text>
<text x="75.5" y="189">2</text>
<text x="82.3" y="186.1" transform="rotate(-90 82.3 186.1)">1</text>
<text x="82.3" y="193.7" transform="rotate(-90 82.3 193.7)">3</text>
<text x="101.3" y="195" transform="rotate(-90 101.3 195)">1</text>
<text x="97.1" y="200.4">3</text>
<text x="104.7" y="200.4">2</text>
<text x="36.6" y="214.7" transform="rotate(-90 36.6 214.7)">8</text>
<text x="56.4" y="218.2">5</text>
<text x="69.1" y="220.7">7</text>
<text x="36.6" y="226.1" transform="rotate(-90 36.6 226.1)">4</text>
<text x="56.4" y="223.3">6</text>
</g>
<g font-size="1.8" fill="#725600">
<text x="119.5" y="56.7">TACH-1</text>
<text x="195.7" y="56.7">TACH-2</text>
<text x="277" y="56.7">TACH-3</text>
<text x="119.5" y="65.6">FAN-1</text>
<text x="195.7" y="65.6">FAN-2</text>
<text x="277" y="65.6">FAN-3</text>
<text x="124.6" y="132.9">TACH-4</text>
<text x="200.8" y="132.9">TACH-5</text>
<text x="280.8" y="132.9">TACH-6</text>
<text x="124.6" y="141.8">FAN-4</text>
<text x="200.8" y="141.8">FAN-5</text>
<text x="280.8" y="141.8">FAN-6</text>
<text x="113.1" y="201.5">FAN-OC</text>
</g>
</svg>
